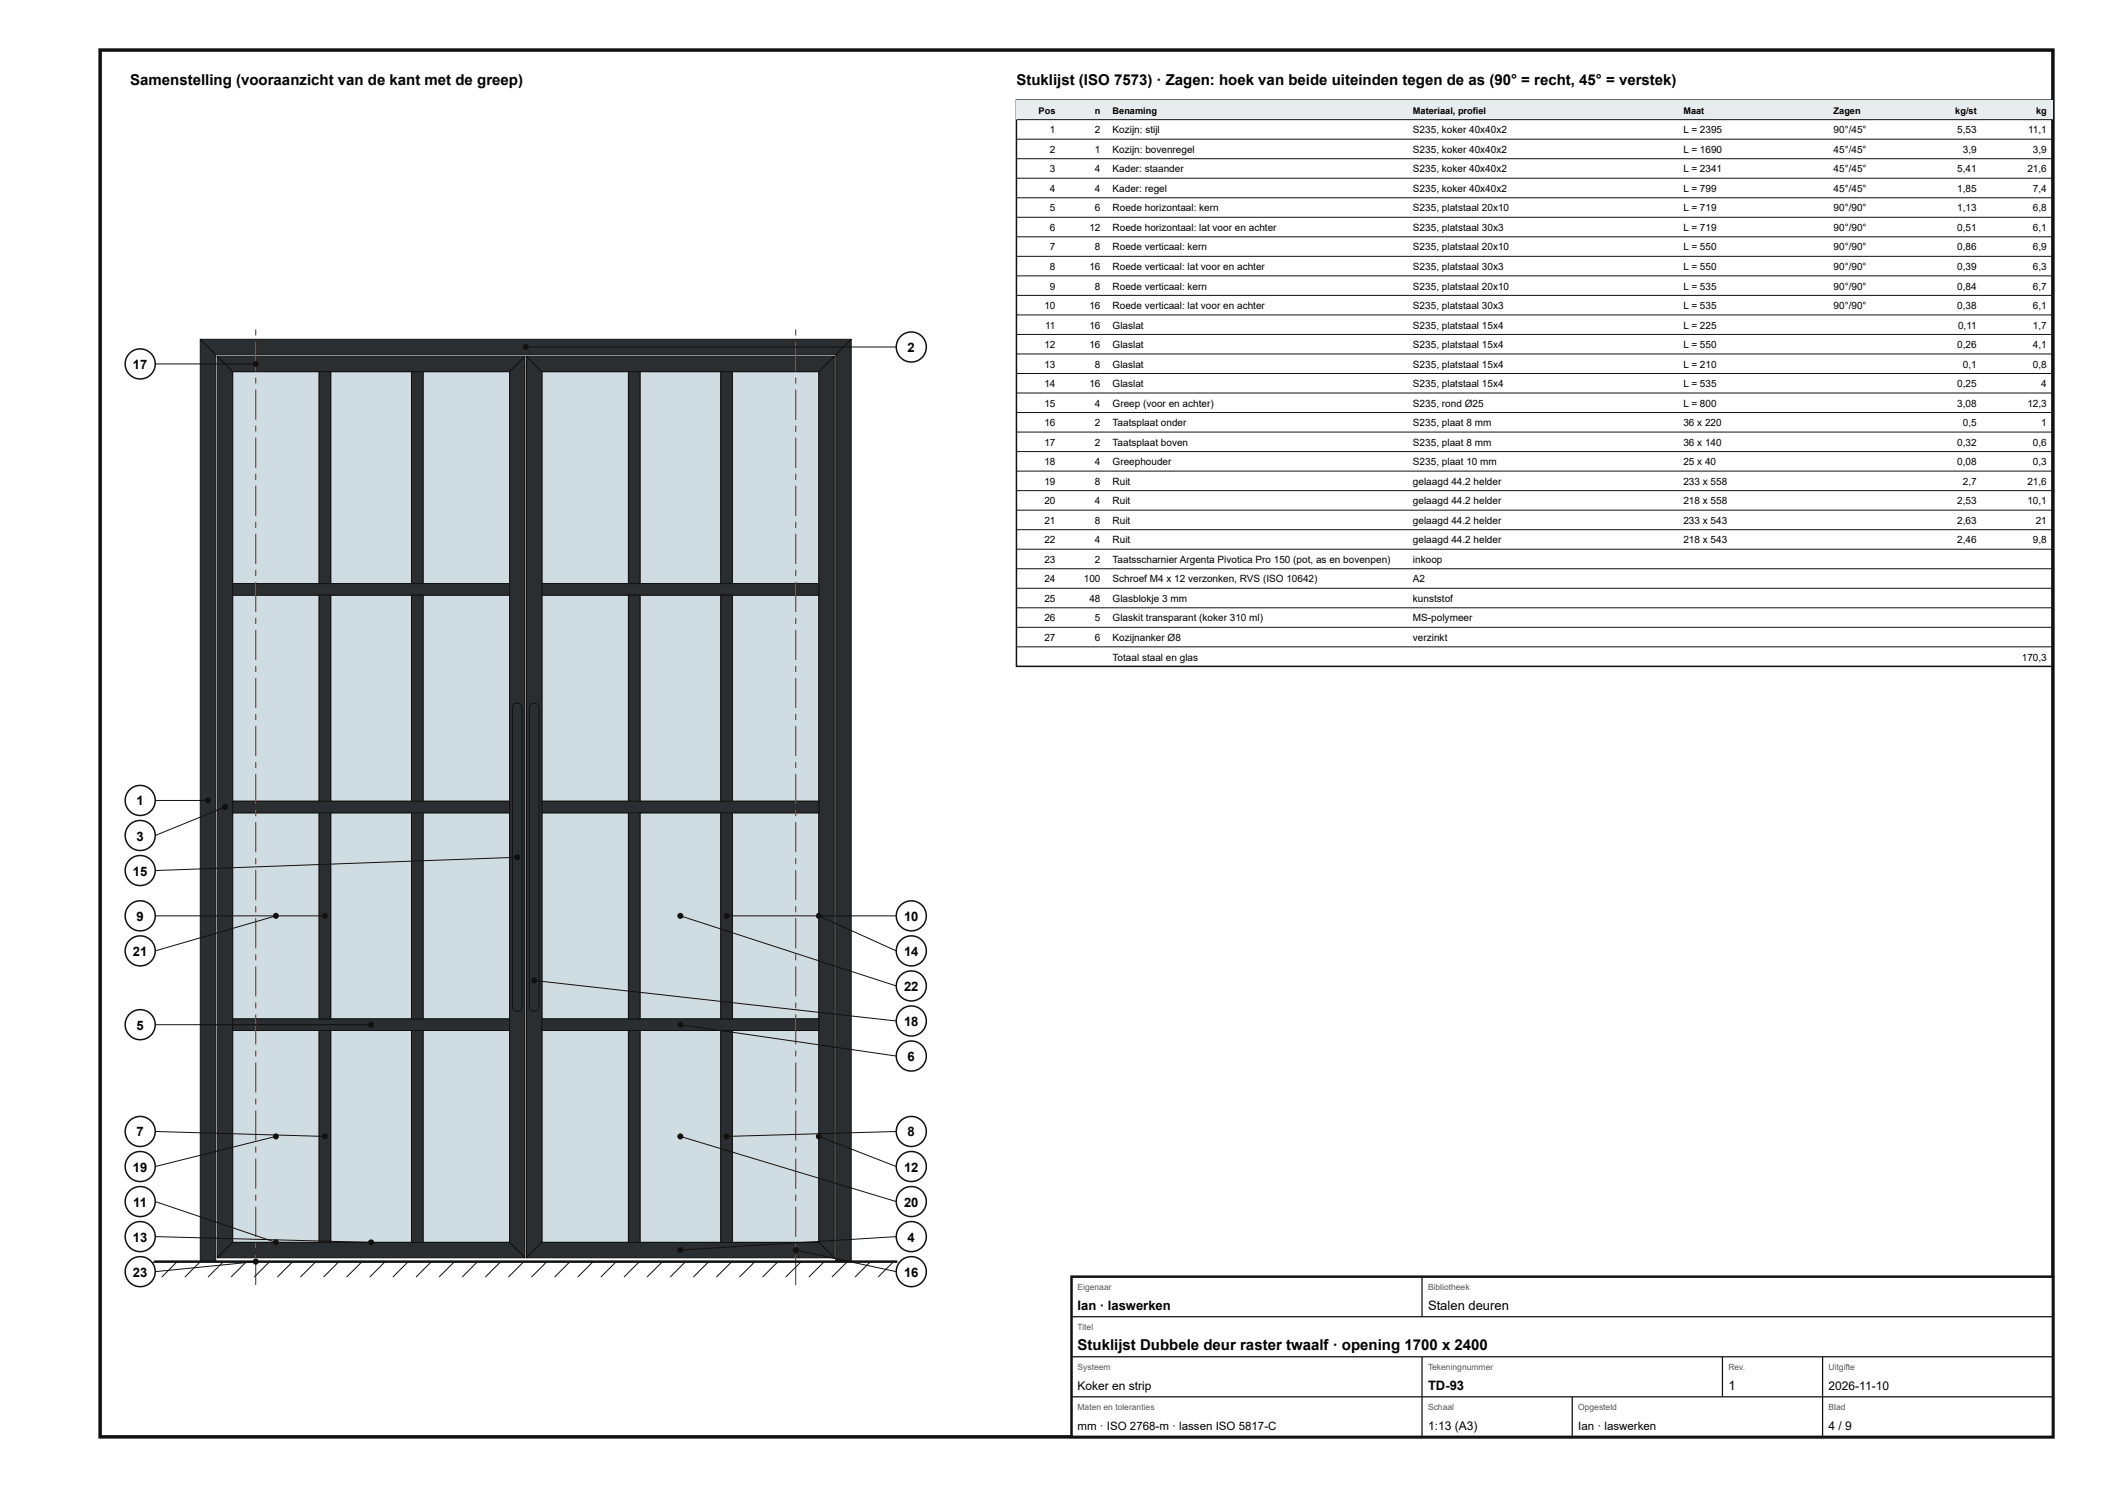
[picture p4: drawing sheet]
<svg xmlns="http://www.w3.org/2000/svg" width="420mm" height="297mm" viewBox="0 0 420 297" stroke-linecap="round" stroke-linejoin="round" font-family="sans-serif">
<path d="M20 10h390v277h-390z" fill="none" stroke="#111" stroke-width=".7" stroke-linecap="butt"/>
<path d="M46.5 205.8h17.2v42.3h-17.2z" fill="#cfdde3"/>
<path d="M46.5 205.8h17.2v42.3h-17.2z" fill="none" stroke="#111" stroke-width=".2"/>
<path d="M66 205.8h16.2v42.3h-16.2z" fill="#cfdde3"/>
<path d="M66 205.8h16.2v42.3h-16.2z" fill="none" stroke="#111" stroke-width=".2"/>
<path d="M84.5 205.8h17.3v42.3h-17.3z" fill="#cfdde3"/>
<path d="M84.5 205.8h17.3v42.3h-17.3z" fill="none" stroke="#111" stroke-width=".2"/>
<path d="M46.5 162.3h17.2v41.2h-17.2z" fill="#cfdde3"/>
<path d="M46.5 162.3h17.2v41.2h-17.2z" fill="none" stroke="#111" stroke-width=".2"/>
<path d="M66 162.3h16.2v41.2h-16.2z" fill="#cfdde3"/>
<path d="M66 162.3h16.2v41.2h-16.2z" fill="none" stroke="#111" stroke-width=".2"/>
<path d="M84.5 162.3h17.3v41.2h-17.3z" fill="#cfdde3"/>
<path d="M84.5 162.3h17.3v41.2h-17.3z" fill="none" stroke="#111" stroke-width=".2"/>
<path d="M46.5 118.9h17.2v41.1h-17.2z" fill="#cfdde3"/>
<path d="M46.5 118.9h17.2v41.1h-17.2z" fill="none" stroke="#111" stroke-width=".2"/>
<path d="M66 118.9h16.2v41.1h-16.2z" fill="#cfdde3"/>
<path d="M66 118.9h16.2v41.1h-16.2z" fill="none" stroke="#111" stroke-width=".2"/>
<path d="M84.5 118.9h17.3v41.1h-17.3z" fill="#cfdde3"/>
<path d="M84.5 118.9h17.3v41.1h-17.3z" fill="none" stroke="#111" stroke-width=".2"/>
<path d="M46.5 74.2h17.2v42.4h-17.2z" fill="#cfdde3"/>
<path d="M46.5 74.2h17.2v42.4h-17.2z" fill="none" stroke="#111" stroke-width=".2"/>
<path d="M66 74.2h16.2v42.4h-16.2z" fill="#cfdde3"/>
<path d="M66 74.2h16.2v42.4h-16.2z" fill="none" stroke="#111" stroke-width=".2"/>
<path d="M84.5 74.2h17.3v42.4h-17.3z" fill="#cfdde3"/>
<path d="M84.5 74.2h17.3v42.4h-17.3z" fill="none" stroke="#111" stroke-width=".2"/>
<path d="M108.2 205.8h17.3v42.3h-17.3z" fill="#cfdde3"/>
<path d="M108.2 205.8h17.3v42.3h-17.3z" fill="none" stroke="#111" stroke-width=".2"/>
<path d="M127.8 205.8h16.1v42.3h-16.1z" fill="#cfdde3"/>
<path d="M127.8 205.8h16.1v42.3h-16.1z" fill="none" stroke="#111" stroke-width=".2"/>
<path d="M146.3 205.8h17.2v42.3h-17.2z" fill="#cfdde3"/>
<path d="M146.3 205.8h17.2v42.3h-17.2z" fill="none" stroke="#111" stroke-width=".2"/>
<path d="M108.2 162.3h17.3v41.2h-17.3z" fill="#cfdde3"/>
<path d="M108.2 162.3h17.3v41.2h-17.3z" fill="none" stroke="#111" stroke-width=".2"/>
<path d="M127.8 162.3h16.1v41.2h-16.1z" fill="#cfdde3"/>
<path d="M127.8 162.3h16.1v41.2h-16.1z" fill="none" stroke="#111" stroke-width=".2"/>
<path d="M146.3 162.3h17.2v41.2h-17.2z" fill="#cfdde3"/>
<path d="M146.3 162.3h17.2v41.2h-17.2z" fill="none" stroke="#111" stroke-width=".2"/>
<path d="M108.2 118.9h17.3v41.1h-17.3z" fill="#cfdde3"/>
<path d="M108.2 118.9h17.3v41.1h-17.3z" fill="none" stroke="#111" stroke-width=".2"/>
<path d="M127.8 118.9h16.1v41.1h-16.1z" fill="#cfdde3"/>
<path d="M127.8 118.9h16.1v41.1h-16.1z" fill="none" stroke="#111" stroke-width=".2"/>
<path d="M146.3 118.9h17.2v41.1h-17.2z" fill="#cfdde3"/>
<path d="M146.3 118.9h17.2v41.1h-17.2z" fill="none" stroke="#111" stroke-width=".2"/>
<path d="M108.2 74.2h17.3v42.4h-17.3z" fill="#cfdde3"/>
<path d="M108.2 74.2h17.3v42.4h-17.3z" fill="none" stroke="#111" stroke-width=".2"/>
<path d="M127.8 74.2h16.1v42.4h-16.1z" fill="#cfdde3"/>
<path d="M127.8 74.2h16.1v42.4h-16.1z" fill="none" stroke="#111" stroke-width=".2"/>
<path d="M146.3 74.2h17.2v42.4h-17.2z" fill="#cfdde3"/>
<path d="M146.3 74.2h17.2v42.4h-17.2z" fill="none" stroke="#111" stroke-width=".2"/>
<path d="M40 67.8l3.1 3.1v181.1h-3.1z" fill="#2b2e31"/>
<path d="M40 67.8l3.1 3.1v181.1h-3.1z" fill="none" stroke="#111" stroke-width=".2"/>
<path d="M166.9 70.9l3.1-3.1v184.2h-3.1z" fill="#2b2e31"/>
<path d="M166.9 70.9l3.1-3.1v184.2h-3.1z" fill="none" stroke="#111" stroke-width=".2"/>
<path d="M40 67.8h130l-3.1 3.1h-123.8z" fill="#2b2e31"/>
<path d="M40 67.8h130l-3.1 3.1h-123.8z" fill="none" stroke="#111" stroke-width=".2"/>
<path d="M43.4 71.2l3.1 3v173.9l-3.1 3.1z" fill="#2b2e31"/>
<path d="M43.4 71.2l3.1 3v173.9l-3.1 3.1z" fill="none" stroke="#111" stroke-width=".2"/>
<path d="M101.8 74.2l3-3v180l-3-3.1z" fill="#2b2e31"/>
<path d="M101.8 74.2l3-3v180l-3-3.1z" fill="none" stroke="#111" stroke-width=".2"/>
<path d="M46.5 248.1h55.3l3 3.1h-61.4z" fill="#2b2e31"/>
<path d="M46.5 248.1h55.3l3 3.1h-61.4z" fill="none" stroke="#111" stroke-width=".2"/>
<path d="M43.4 71.2h61.4l-3 3h-55.3z" fill="#2b2e31"/>
<path d="M43.4 71.2h61.4l-3 3h-55.3z" fill="none" stroke="#111" stroke-width=".2"/>
<path d="M46.5 203.5h55.3v2.3h-55.3z" fill="#2b2e31"/>
<path d="M46.5 203.5h55.3v2.3h-55.3z" fill="none" stroke="#111" stroke-width=".2"/>
<path d="M46.5 160h55.3v2.3h-55.3z" fill="#2b2e31"/>
<path d="M46.5 160h55.3v2.3h-55.3z" fill="none" stroke="#111" stroke-width=".2"/>
<path d="M46.5 116.6h55.3v2.3h-55.3z" fill="#2b2e31"/>
<path d="M46.5 116.6h55.3v2.3h-55.3z" fill="none" stroke="#111" stroke-width=".2"/>
<path d="M63.7 205.8h2.3v42.3h-2.3z" fill="#2b2e31"/>
<path d="M63.7 205.8h2.3v42.3h-2.3z" fill="none" stroke="#111" stroke-width=".2"/>
<path d="M82.2 205.8h2.3v42.3h-2.3z" fill="#2b2e31"/>
<path d="M82.2 205.8h2.3v42.3h-2.3z" fill="none" stroke="#111" stroke-width=".2"/>
<path d="M63.7 162.3h2.3v41.2h-2.3z" fill="#2b2e31"/>
<path d="M63.7 162.3h2.3v41.2h-2.3z" fill="none" stroke="#111" stroke-width=".2"/>
<path d="M82.2 162.3h2.3v41.2h-2.3z" fill="#2b2e31"/>
<path d="M82.2 162.3h2.3v41.2h-2.3z" fill="none" stroke="#111" stroke-width=".2"/>
<path d="M63.7 118.9h2.3v41.1h-2.3z" fill="#2b2e31"/>
<path d="M63.7 118.9h2.3v41.1h-2.3z" fill="none" stroke="#111" stroke-width=".2"/>
<path d="M82.2 118.9h2.3v41.1h-2.3z" fill="#2b2e31"/>
<path d="M82.2 118.9h2.3v41.1h-2.3z" fill="none" stroke="#111" stroke-width=".2"/>
<path d="M63.7 74.2h2.3v42.4h-2.3z" fill="#2b2e31"/>
<path d="M63.7 74.2h2.3v42.4h-2.3z" fill="none" stroke="#111" stroke-width=".2"/>
<path d="M82.2 74.2h2.3v42.4h-2.3z" fill="#2b2e31"/>
<path d="M82.2 74.2h2.3v42.4h-2.3z" fill="none" stroke="#111" stroke-width=".2"/>
<path d="M105.1 71.2l3.1 3v173.9l-3.1 3.1z" fill="#2b2e31"/>
<path d="M105.1 71.2l3.1 3v173.9l-3.1 3.1z" fill="none" stroke="#111" stroke-width=".2"/>
<path d="M163.5 74.2l3.1-3v180l-3.1-3.1z" fill="#2b2e31"/>
<path d="M163.5 74.2l3.1-3v180l-3.1-3.1z" fill="none" stroke="#111" stroke-width=".2"/>
<path d="M108.2 248.1h55.3l3.1 3.1h-61.5z" fill="#2b2e31"/>
<path d="M108.2 248.1h55.3l3.1 3.1h-61.5z" fill="none" stroke="#111" stroke-width=".2"/>
<path d="M105.1 71.2h61.5l-3.1 3h-55.3z" fill="#2b2e31"/>
<path d="M105.1 71.2h61.5l-3.1 3h-55.3z" fill="none" stroke="#111" stroke-width=".2"/>
<path d="M108.2 203.5h55.3v2.3h-55.3z" fill="#2b2e31"/>
<path d="M108.2 203.5h55.3v2.3h-55.3z" fill="none" stroke="#111" stroke-width=".2"/>
<path d="M108.2 160h55.3v2.3h-55.3z" fill="#2b2e31"/>
<path d="M108.2 160h55.3v2.3h-55.3z" fill="none" stroke="#111" stroke-width=".2"/>
<path d="M108.2 116.6h55.3v2.3h-55.3z" fill="#2b2e31"/>
<path d="M108.2 116.6h55.3v2.3h-55.3z" fill="none" stroke="#111" stroke-width=".2"/>
<path d="M125.5 205.8h2.3v42.3h-2.3z" fill="#2b2e31"/>
<path d="M125.5 205.8h2.3v42.3h-2.3z" fill="none" stroke="#111" stroke-width=".2"/>
<path d="M143.9 205.8h2.4v42.3h-2.4z" fill="#2b2e31"/>
<path d="M143.9 205.8h2.4v42.3h-2.4z" fill="none" stroke="#111" stroke-width=".2"/>
<path d="M125.5 162.3h2.3v41.2h-2.3z" fill="#2b2e31"/>
<path d="M125.5 162.3h2.3v41.2h-2.3z" fill="none" stroke="#111" stroke-width=".2"/>
<path d="M143.9 162.3h2.4v41.2h-2.4z" fill="#2b2e31"/>
<path d="M143.9 162.3h2.4v41.2h-2.4z" fill="none" stroke="#111" stroke-width=".2"/>
<path d="M125.5 118.9h2.3v41.1h-2.3z" fill="#2b2e31"/>
<path d="M125.5 118.9h2.3v41.1h-2.3z" fill="none" stroke="#111" stroke-width=".2"/>
<path d="M143.9 118.9h2.4v41.1h-2.4z" fill="#2b2e31"/>
<path d="M143.9 118.9h2.4v41.1h-2.4z" fill="none" stroke="#111" stroke-width=".2"/>
<path d="M125.5 74.2h2.3v42.4h-2.3z" fill="#2b2e31"/>
<path d="M125.5 74.2h2.3v42.4h-2.3z" fill="none" stroke="#111" stroke-width=".2"/>
<path d="M143.9 74.2h2.4v42.4h-2.4z" fill="#2b2e31"/>
<path d="M143.9 74.2h2.4v42.4h-2.4z" fill="none" stroke="#111" stroke-width=".2"/>
<path d="M51 250.6h.2v6h-.2zM51 248.2h.2v1.2h-.2zM51 241h.2v6h-.2zM51 238.6h.2v1.2h-.2zM51 231.4h.2v6h-.2zM51 229h.2v1.2h-.2zM51 221.8h.2v6h-.2zM51 219.4h.2v1.2h-.2zM51 212.2h.2v6h-.2zM51 209.8h.2v1.2h-.2zM51 202.6h.2v6h-.2zM51 200.2h.2v1.2h-.2zM51 193h.2v6h-.2zM51 190.6h.2v1.2h-.2zM51 183.4h.2v6h-.2zM51 181h.2v1.2h-.2zM51 173.8h.2v6h-.2zM51 171.4h.2v1.2h-.2zM51 164.2h.2v6h-.2zM51 161.8h.2v1.2h-.2zM51 154.6h.2v6h-.2zM51 152.2h.2v1.2h-.2zM51 145h.2v6h-.2zM51 142.6h.2v1.2h-.2zM51 135.4h.2v6h-.2zM51 133h.2v1.2h-.2zM51 125.8h.2v6h-.2zM51 123.4h.2v1.2h-.2zM51 116.2h.2v6h-.2zM51 113.8h.2v1.2h-.2zM51 106.6h.2v6h-.2zM51 104.2h.2v1.2h-.2zM51 97h.2v6h-.2zM51 94.6h.2v1.2h-.2zM51 87.4h.2v6h-.2zM51 85h.2v1.2h-.2zM51 77.8h.2v6h-.2zM51 75.4h.2v1.2h-.2zM51 68.2h.2v6h-.2zM51 65.8h.2v1.2h-.2z" fill="#b00"/>
<path d="M102.6 140.7a.97 .97 0 0 1 1.1-.2 .97 .97 0 0 1 .6 .9v59.7a.96 .96 0 0 1-1 .9 .96 .96 0 0 1-1-.9v-59.7z" fill="#2b2e31"/>
<path d="M102.6 140.7a.97 .97 0 0 1 1.1-.2 .97 .97 0 0 1 .6 .9v59.7a.96 .96 0 0 1-1 .9 .96 .96 0 0 1-1-.9v-59.7z" fill="none" stroke="#111" stroke-width=".2"/>
<path d="M158.8 250.6h.2v6h-.2zM158.8 248.2h.2v1.2h-.2zM158.8 241h.2v6h-.2zM158.8 238.6h.2v1.2h-.2zM158.8 231.4h.2v6h-.2zM158.8 229h.2v1.2h-.2zM158.8 221.8h.2v6h-.2zM158.8 219.4h.2v1.2h-.2zM158.8 212.2h.2v6h-.2zM158.8 209.8h.2v1.2h-.2zM158.8 202.6h.2v6h-.2zM158.8 200.2h.2v1.2h-.2zM158.8 193h.2v6h-.2zM158.8 190.6h.2v1.2h-.2zM158.8 183.4h.2v6h-.2zM158.8 181h.2v1.2h-.2zM158.8 173.8h.2v6h-.2zM158.8 171.4h.2v1.2h-.2zM158.8 164.2h.2v6h-.2zM158.8 161.8h.2v1.2h-.2zM158.8 154.6h.2v6h-.2zM158.8 152.2h.2v1.2h-.2zM158.8 145h.2v6h-.2zM158.8 142.6h.2v1.2h-.2zM158.8 135.4h.2v6h-.2zM158.8 133h.2v1.2h-.2zM158.8 125.8h.2v6h-.2zM158.8 123.4h.2v1.2h-.2zM158.8 116.2h.2v6h-.2zM158.8 113.8h.2v1.2h-.2zM158.8 106.6h.2v6h-.2zM158.8 104.2h.2v1.2h-.2zM158.8 97h.2v6h-.2zM158.8 94.6h.2v1.2h-.2zM158.8 87.4h.2v6h-.2zM158.8 85h.2v1.2h-.2zM158.8 77.8h.2v6h-.2zM158.8 75.4h.2v1.2h-.2zM158.8 68.2h.2v6h-.2zM158.8 65.8h.2v1.2h-.2z" fill="#b00"/>
<path d="M106 140.7a.97 .97 0 0 1 1-.2 .97 .97 0 0 1 .6 .9v59.7a.96 .96 0 0 1-.9 .9 .96 .96 0 0 1-1-.9v-59.7z" fill="#2b2e31"/>
<g fill="none" stroke="#111" stroke-width=".2">
<path d="M106 140.7a.97 .97 0 0 1 1-.2 .97 .97 0 0 1 .6 .9v59.7a.96 .96 0 0 1-.9 .9 .96 .96 0 0 1-1-.9v-59.7zM30.8 252l-3.1 3.1M35.4 252l-3.1 3.1M40 252l-3.1 3.1M44.6 252l-3.1 3.1M49.2 252l-3.1 3.1M53.8 252l-3 3.1M58.5 252l-3.1 3.1M63.1 252l-3.1 3.1M67.7 252l-3.1 3.1M72.3 252l-3.1 3.1M76.9 252l-3.1 3.1"/>
<path d="M81.5 252l-3 3.1M86.1 252l-3 3.1M90.8 252l-3.1 3.1M95.4 252l-3.1 3.1M100 252l-3.1 3.1M104.6 252l-3.1 3.1M109.2 252l-3.1 3.1M113.8 252l-3 3.1M118.5 252l-3.1 3.1M123.1 252l-3.1 3.1M127.7 252l-3.1 3.1M132.3 252l-3.1 3.1"/>
<path d="M136.9 252l-3.1 3.1M141.5 252l-3 3.1M146.1 252l-3 3.1M150.8 252l-3.1 3.1M155.4 252l-3.1 3.1M160 252l-3.1 3.1M164.6 252l-3.1 3.1M169.2 252l-3.1 3.1M173.8 252l-3 3.1M178.5 252l-3.1 3.1"/>
</g>
<path d="M30.8 252h148.4" fill="none" stroke="#111" stroke-width=".5"/>
<circle cx="51.1" cy="72.7" r=".6" fill="#111"/>
<path d="M31 72.7h20.1" fill="none" stroke="#111" stroke-width=".2"/>
<circle cx="28" cy="72.7" r="3" fill="#fff"/>
<circle cx="28" cy="72.7" r="3" fill="none" stroke="#111" stroke-width=".3"/>
<circle cx="41.5" cy="159.9" r=".6" fill="#111"/>
<path d="M31 159.9h10.5" fill="none" stroke="#111" stroke-width=".2"/>
<circle cx="28" cy="159.9" r="3" fill="#fff"/>
<circle cx="28" cy="159.9" r="3" fill="none" stroke="#111" stroke-width=".3"/>
<circle cx="44.9" cy="161.2" r=".6" fill="#111"/>
<path d="M44.9 161.2l-13.9 5.7" fill="none" stroke="#111" stroke-width=".2"/>
<circle cx="28" cy="166.9" r="3" fill="#fff"/>
<circle cx="28" cy="166.9" r="3" fill="none" stroke="#111" stroke-width=".3"/>
<circle cx="103.3" cy="171.2" r=".6" fill="#111"/>
<path d="M103.3 171.2l-72.3 2.7" fill="none" stroke="#111" stroke-width=".2"/>
<circle cx="28" cy="173.9" r="3" fill="#fff"/>
<circle cx="28" cy="173.9" r="3" fill="none" stroke="#111" stroke-width=".3"/>
<circle cx="64.9" cy="182.9" r=".6" fill="#111"/>
<path d="M31 182.9h33.9" fill="none" stroke="#111" stroke-width=".2"/>
<circle cx="28" cy="182.9" r="3" fill="#fff"/>
<circle cx="28" cy="182.9" r="3" fill="none" stroke="#111" stroke-width=".3"/>
<circle cx="55.1" cy="182.9" r=".6" fill="#111"/>
<path d="M55.1 182.9l-24.1 7" fill="none" stroke="#111" stroke-width=".2"/>
<circle cx="28" cy="189.9" r="3" fill="#fff"/>
<circle cx="28" cy="189.9" r="3" fill="none" stroke="#111" stroke-width=".3"/>
<circle cx="74.1" cy="204.7" r=".6" fill="#111"/>
<path d="M31 204.7h43.1" fill="none" stroke="#111" stroke-width=".2"/>
<circle cx="28" cy="204.7" r="3" fill="#fff"/>
<circle cx="28" cy="204.7" r="3" fill="none" stroke="#111" stroke-width=".3"/>
<circle cx="64.9" cy="227" r=".6" fill="#111"/>
<path d="M31 226l33.9 1" fill="none" stroke="#111" stroke-width=".2"/>
<circle cx="28" cy="226" r="3" fill="#fff"/>
<circle cx="28" cy="226" r="3" fill="none" stroke="#111" stroke-width=".3"/>
<circle cx="55.1" cy="227" r=".6" fill="#111"/>
<path d="M55.1 227l-24.1 6" fill="none" stroke="#111" stroke-width=".2"/>
<circle cx="28" cy="233" r="3" fill="#fff"/>
<circle cx="28" cy="233" r="3" fill="none" stroke="#111" stroke-width=".3"/>
<circle cx="55.1" cy="248.1" r=".6" fill="#111"/>
<path d="M31 240l24.1 8.2" fill="none" stroke="#111" stroke-width=".2"/>
<circle cx="28" cy="240" r="3" fill="#fff"/>
<circle cx="28" cy="240" r="3" fill="none" stroke="#111" stroke-width=".3"/>
<circle cx="74.1" cy="248.1" r=".6" fill="#111"/>
<path d="M31 247l43.1 1.2" fill="none" stroke="#111" stroke-width=".2"/>
<circle cx="28" cy="247" r="3" fill="#fff"/>
<circle cx="28" cy="247" r="3" fill="none" stroke="#111" stroke-width=".3"/>
<circle cx="51.1" cy="252" r=".6" fill="#111"/>
<path d="M51.1 252l-20.1 2" fill="none" stroke="#111" stroke-width=".2"/>
<circle cx="28" cy="254" r="3" fill="#fff"/>
<circle cx="28" cy="254" r="3" fill="none" stroke="#111" stroke-width=".3"/>
<circle cx="105" cy="69.3" r=".6" fill="#111"/>
<path d="M105 69.3h74" fill="none" stroke="#111" stroke-width=".2"/>
<circle cx="182" cy="69.3" r="3" fill="#fff"/>
<circle cx="182" cy="69.3" r="3" fill="none" stroke="#111" stroke-width=".3"/>
<circle cx="145.1" cy="182.9" r=".6" fill="#111"/>
<path d="M145.1 182.9h33.9" fill="none" stroke="#111" stroke-width=".2"/>
<circle cx="182" cy="182.9" r="3" fill="#fff"/>
<circle cx="182" cy="182.9" r="3" fill="none" stroke="#111" stroke-width=".3"/>
<circle cx="163.5" cy="182.9" r=".6" fill="#111"/>
<path d="M163.5 182.9l15.5 7" fill="none" stroke="#111" stroke-width=".2"/>
<circle cx="182" cy="189.9" r="3" fill="#fff"/>
<circle cx="182" cy="189.9" r="3" fill="none" stroke="#111" stroke-width=".3"/>
<circle cx="135.9" cy="182.9" r=".6" fill="#111"/>
<path d="M135.9 182.9l43.1 14" fill="none" stroke="#111" stroke-width=".2"/>
<circle cx="182" cy="196.9" r="3" fill="#fff"/>
<circle cx="182" cy="196.9" r="3" fill="none" stroke="#111" stroke-width=".3"/>
<circle cx="106.7" cy="195.8" r=".6" fill="#111"/>
<path d="M106.7 195.8l72.3 8.1" fill="none" stroke="#111" stroke-width=".2"/>
<circle cx="182" cy="203.9" r="3" fill="#fff"/>
<circle cx="182" cy="203.9" r="3" fill="none" stroke="#111" stroke-width=".3"/>
<circle cx="135.9" cy="204.7" r=".6" fill="#111"/>
<path d="M135.9 204.7l43.1 6.2" fill="none" stroke="#111" stroke-width=".2"/>
<circle cx="182" cy="210.9" r="3" fill="#fff"/>
<circle cx="182" cy="210.9" r="3" fill="none" stroke="#111" stroke-width=".3"/>
<circle cx="145.1" cy="227" r=".6" fill="#111"/>
<path d="M179 226l-33.9 1" fill="none" stroke="#111" stroke-width=".2"/>
<circle cx="182" cy="226" r="3" fill="#fff"/>
<circle cx="182" cy="226" r="3" fill="none" stroke="#111" stroke-width=".3"/>
<circle cx="163.5" cy="227" r=".6" fill="#111"/>
<path d="M163.5 227l15.5 6" fill="none" stroke="#111" stroke-width=".2"/>
<circle cx="182" cy="233" r="3" fill="#fff"/>
<circle cx="182" cy="233" r="3" fill="none" stroke="#111" stroke-width=".3"/>
<circle cx="135.9" cy="227" r=".6" fill="#111"/>
<path d="M135.9 227l43.1 13" fill="none" stroke="#111" stroke-width=".2"/>
<circle cx="182" cy="240" r="3" fill="#fff"/>
<circle cx="182" cy="240" r="3" fill="none" stroke="#111" stroke-width=".3"/>
<circle cx="135.9" cy="249.7" r=".6" fill="#111"/>
<path d="M179 247l-43.1 2.7" fill="none" stroke="#111" stroke-width=".2"/>
<circle cx="182" cy="247" r="3" fill="#fff"/>
<circle cx="182" cy="247" r="3" fill="none" stroke="#111" stroke-width=".3"/>
<circle cx="158.9" cy="249.7" r=".6" fill="#111"/>
<path d="M158.9 249.7l20.1 4.3" fill="none" stroke="#111" stroke-width=".2"/>
<circle cx="182" cy="254" r="3" fill="#fff"/>
<g fill="none" stroke="#111" stroke-width=".3">
<path d="M203 20h207v113.1h-207z"/>
<circle cx="182" cy="254" r="3"/>
</g>
<path d="M203 20h207v3.9h-207z" fill="#e9ecee"/>
<g fill="none" stroke="#111" stroke-width=".2">
<path d="M203 23.9h207M203 27.8h207M203 31.7h207M203 35.6h207M203 39.5h207M203 43.4h207M203 47.3h207M203 51.2h207M203 55.1h207M203 59h207M203 62.9h207M203 66.8h207"/>
<path d="M203 70.7h207M203 74.6h207M203 78.5h207M203 82.4h207M203 86.3h207M203 90.2h207M203 94.1h207M203 98h207M203 101.9h207M203 105.8h207M203 109.7h207M203 113.6h207"/>
<path d="M203 117.5h207M203 121.4h207M203 125.3h207M203 129.2h207"/>
</g>
<path d="M214 255h196v32h-196z" fill="#fff"/>
<path d="M214 255h196v32h-196z" fill="none" stroke="#111" stroke-width=".5"/>
<path d="M284 255v8M214 263h196M214 271h196M214 279h196M284 271v16M314 279v8M344 271v8M364 271v16" fill="none" stroke="#111" stroke-width=".25"/>
<g font-size="3">
<text x="26" y="17">Samenstelling (vooraanzicht van de kant met de greep)</text>
<text x="203" y="17">Stuklijst (ISO 7573) · Zagen: hoek van beide uiteinden tegen de as (90° = recht, 45° = verstek)</text>
<text x="215.2" y="269.6">Stuklijst Dubbele deur raster twaalf · opening 1700 x 2400</text>
</g>
<g font-size="2.6">
<text x="181.3" y="70.3">2</text>
<text x="26.5" y="73.7">17</text>
<text x="27.3" y="160.9">1</text>
<text x="27.3" y="167.9">3</text>
<text x="26.5" y="174.9">15</text>
<text x="27.3" y="183.9">9</text>
<text x="180.5" y="183.9">10</text>
<text x="26.5" y="190.9">21</text>
<text x="180.5" y="190.9">14</text>
<text x="180.5" y="197.9">22</text>
<text x="27.3" y="205.7">5</text>
<text x="180.5" y="204.9">18</text>
<text x="181.3" y="211.9">6</text>
<text x="27.3" y="227">7</text>
<text x="181.3" y="227">8</text>
<text x="26.5" y="234">19</text>
<text x="180.5" y="234">12</text>
<text x="26.6" y="241">11</text>
<text x="180.5" y="241">20</text>
<text x="26.5" y="248">13</text>
<text x="181.3" y="248">4</text>
<text x="26.5" y="255">23</text>
<text x="180.5" y="255">16</text>
<text x="215.2" y="261.6">Ian · laswerken</text>
<text x="285.2" y="261.6">Stalen deuren</text>
<text x="285.2" y="277.6">TD-93</text>
<text x="345.2" y="277.6">1</text>
</g>
<g font-size="2.4">
<text x="215.2" y="277.6">Koker en strip</text>
<text x="365.2" y="277.6">2026-11-10</text>
<text x="285.2" y="285.6">1:13 (A3)</text>
<text x="365.2" y="285.6">4 / 9</text>
</g>
<g font-size="2.3">
<text x="215.2" y="285.6">mm · ISO 2768-m · lassen ISO 5817-C</text>
<text x="315.2" y="285.6">Ian · laswerken</text>
</g>
<g font-size="2">
<text x="209.7" y="26.6">1</text>
<text x="218.7" y="26.6">2</text>
<text x="222.2" y="26.6">Kozijn: stijl</text>
<text x="282.2" y="26.6">S235, koker 40x40x2</text>
<text x="336.2" y="26.6">L = 2395</text>
<text x="366.2" y="26.6">90°/45°</text>
<text x="390.9" y="26.6">5,53</text>
<text x="405.1" y="26.6">11,1</text>
<text x="209.7" y="30.5">2</text>
<text x="209.7" y="34.4">3</text>
<text x="218.7" y="30.5">1</text>
<text x="218.7" y="34.4">4</text>
<text x="222.2" y="30.5">Kozijn: bovenregel</text>
<text x="222.2" y="34.4">Kader: staander</text>
<text x="282.2" y="30.5">S235, koker 40x40x2</text>
<text x="282.2" y="34.4">S235, koker 40x40x2</text>
<text x="336.2" y="30.5">L = 1690</text>
<text x="336.2" y="34.4">L = 2341</text>
<text x="366.2" y="30.5">45°/45°</text>
<text x="366.2" y="34.4">45°/45°</text>
<text x="390.9" y="34.4">5,41</text>
<text x="392" y="30.5">3,9</text>
<text x="404.9" y="34.4">21,6</text>
<text x="406" y="30.5">3,9</text>
<text x="209.7" y="38.3">4</text>
<text x="218.7" y="38.3">4</text>
<text x="222.2" y="38.3">Kader: regel</text>
<text x="282.2" y="38.3">S235, koker 40x40x2</text>
<text x="336.2" y="38.3">L = 799</text>
<text x="366.2" y="38.3">45°/45°</text>
<text x="390.9" y="38.3">1,85</text>
<text x="406" y="38.3">7,4</text>
<text x="209.7" y="42.2">5</text>
<text x="209.7" y="46.1">6</text>
<text x="217.6" y="46.1">12</text>
<text x="218.7" y="42.2">6</text>
<text x="222.2" y="42.2">Roede horizontaal: kern</text>
<text x="222.2" y="46.1">Roede horizontaal: lat voor en achter</text>
<text x="282.2" y="42.2">S235, platstaal 20x10</text>
<text x="282.2" y="46.1">S235, platstaal 30x3</text>
<text x="336.2" y="42.2">L = 719</text>
<text x="336.2" y="46.1">L = 719</text>
<text x="366.2" y="42.2">90°/90°</text>
<text x="366.2" y="46.1">90°/90°</text>
<text x="390.9" y="42.2">1,13</text>
<text x="390.9" y="46.1">0,51</text>
<text x="406" y="42.2">6,8</text>
<text x="406" y="46.1">6,1</text>
<text x="209.7" y="50">7</text>
<text x="209.7" y="53.9">8</text>
<text x="217.6" y="53.9">16</text>
<text x="218.7" y="50">8</text>
<text x="222.2" y="50">Roede verticaal: kern</text>
<text x="222.2" y="53.9">Roede verticaal: lat voor en achter</text>
<text x="282.2" y="50">S235, platstaal 20x10</text>
<text x="282.2" y="53.9">S235, platstaal 30x3</text>
<text x="336.2" y="50">L = 550</text>
<text x="336.2" y="53.9">L = 550</text>
<text x="366.2" y="50">90°/90°</text>
<text x="366.2" y="53.9">90°/90°</text>
<text x="390.9" y="50">0,86</text>
<text x="390.9" y="53.9">0,39</text>
<text x="406" y="50">6,9</text>
<text x="406" y="53.9">6,3</text>
<text x="209.7" y="57.8">9</text>
<text x="218.7" y="57.8">8</text>
<text x="222.2" y="57.8">Roede verticaal: kern</text>
<text x="282.2" y="57.8">S235, platstaal 20x10</text>
<text x="336.2" y="57.8">L = 535</text>
<text x="366.2" y="57.8">90°/90°</text>
<text x="390.9" y="57.8">0,84</text>
<text x="406" y="57.8">6,7</text>
<text x="208.6" y="61.7">10</text>
<text x="208.7" y="65.6">11</text>
<text x="217.6" y="61.7">16</text>
<text x="217.6" y="65.6">16</text>
<text x="222.2" y="61.7">Roede verticaal: lat voor en achter</text>
<text x="222.2" y="65.6">Glaslat</text>
<text x="282.2" y="61.7">S235, platstaal 30x3</text>
<text x="282.2" y="65.6">S235, platstaal 15x4</text>
<text x="336.2" y="61.7">L = 535</text>
<text x="336.2" y="65.6">L = 225</text>
<text x="366.2" y="61.7">90°/90°</text>
<text x="390.9" y="61.7">0,38</text>
<text x="391.1" y="65.6">0,11</text>
<text x="406" y="61.7">6,1</text>
<text x="406" y="65.6">1,7</text>
<text x="208.6" y="69.5">12</text>
<text x="217.6" y="69.5">16</text>
<text x="222.2" y="69.5">Glaslat</text>
<text x="282.2" y="69.5">S235, platstaal 15x4</text>
<text x="336.2" y="69.5">L = 550</text>
<text x="390.9" y="69.5">0,26</text>
<text x="406" y="69.5">4,1</text>
<text x="208.6" y="73.4">13</text>
<text x="208.6" y="77.3">14</text>
<text x="217.6" y="77.3">16</text>
<text x="218.7" y="73.4">8</text>
<text x="222.2" y="73.4">Glaslat</text>
<text x="222.2" y="77.3">Glaslat</text>
<text x="282.2" y="73.4">S235, platstaal 15x4</text>
<text x="282.2" y="77.3">S235, platstaal 15x4</text>
<text x="336.2" y="73.4">L = 210</text>
<text x="336.2" y="77.3">L = 535</text>
<text x="390.9" y="77.3">0,25</text>
<text x="392" y="73.4">0,1</text>
<text x="406" y="73.4">0,8</text>
<text x="407.7" y="77.3">4</text>
<text x="208.6" y="81.2">15</text>
<text x="218.7" y="81.2">4</text>
<text x="222.2" y="81.2">Greep (voor en achter)</text>
<text x="282.2" y="81.2">S235, rond Ø25</text>
<text x="336.2" y="81.2">L = 800</text>
<text x="390.9" y="81.2">3,08</text>
<text x="404.9" y="81.2">12,3</text>
<text x="208.6" y="85.1">16</text>
<text x="208.6" y="89">17</text>
<text x="218.7" y="85.1">2</text>
<text x="218.7" y="89">2</text>
<text x="222.2" y="85.1">Taatsplaat onder</text>
<text x="222.2" y="89">Taatsplaat boven</text>
<text x="282.2" y="85.1">S235, plaat 8 mm</text>
<text x="282.2" y="89">S235, plaat 8 mm</text>
<text x="336.2" y="85.1">36 x 220</text>
<text x="336.2" y="89">36 x 140</text>
<text x="390.9" y="89">0,32</text>
<text x="392" y="85.1">0,5</text>
<text x="406" y="89">0,6</text>
<text x="407.7" y="85.1">1</text>
<text x="208.6" y="92.9">18</text>
<text x="218.7" y="92.9">4</text>
<text x="222.2" y="92.9">Greephouder</text>
<text x="282.2" y="92.9">S235, plaat 10 mm</text>
<text x="336.2" y="92.9">25 x 40</text>
<text x="390.9" y="92.9">0,08</text>
<text x="406" y="92.9">0,3</text>
<text x="208.6" y="96.8">19</text>
<text x="208.6" y="100.7">20</text>
<text x="218.7" y="96.8">8</text>
<text x="218.7" y="100.7">4</text>
<text x="222.2" y="96.8">Ruit</text>
<text x="222.2" y="100.7">Ruit</text>
<text x="282.2" y="96.8">gelaagd 44.2 helder</text>
<text x="282.2" y="100.7">gelaagd 44.2 helder</text>
<text x="336.2" y="96.8">233 x 558</text>
<text x="336.2" y="100.7">218 x 558</text>
<text x="390.9" y="100.7">2,53</text>
<text x="392" y="96.8">2,7</text>
<text x="404.9" y="96.8">21,6</text>
<text x="404.9" y="100.7">10,1</text>
<text x="208.6" y="104.6">21</text>
<text x="218.7" y="104.6">8</text>
<text x="222.2" y="104.6">Ruit</text>
<text x="282.2" y="104.6">gelaagd 44.2 helder</text>
<text x="336.2" y="104.6">233 x 543</text>
<text x="390.9" y="104.6">2,63</text>
<text x="406.6" y="104.6">21</text>
<text x="208.6" y="108.5">22</text>
<text x="208.6" y="112.4">23</text>
<text x="218.7" y="108.5">4</text>
<text x="218.7" y="112.4">2</text>
<text x="222.2" y="108.5">Ruit</text>
<text x="222.2" y="112.4">Taatsscharnier Argenta Pivotica Pro 150 (pot, as en bovenpen)</text>
<text x="282.2" y="108.5">gelaagd 44.2 helder</text>
<text x="282.2" y="112.4">inkoop</text>
<text x="336.2" y="108.5">218 x 543</text>
<text x="390.9" y="108.5">2,46</text>
<text x="406" y="108.5">9,8</text>
<text x="208.6" y="116.3">24</text>
<text x="216.5" y="116.3">100</text>
<text x="222.2" y="116.3">Schroef M4 x 12 verzonken, RVS (ISO 10642)</text>
<text x="282.2" y="116.3">A2</text>
<text x="208.6" y="120.2">25</text>
<text x="208.6" y="124.1">26</text>
<text x="217.6" y="120.2">48</text>
<text x="218.7" y="124.1">5</text>
<text x="222.2" y="120.2">Glasblokje 3 mm</text>
<text x="222.2" y="124.1">Glaskit transparant (koker 310 ml)</text>
<text x="282.2" y="120.2">kunststof</text>
<text x="282.2" y="124.1">MS-polymeer</text>
<text x="208.6" y="128">27</text>
<text x="218.7" y="128">6</text>
<text x="222.2" y="128">Kozijnanker Ø8</text>
<text x="222.2" y="131.9">Totaal staal en glas</text>
<text x="282.2" y="128">verzinkt</text>
<text x="403.8" y="131.9">170,3</text>
</g>
<g font-size="1.8">
<text x="207.4" y="22.7">Pos</text>
<text x="218.7" y="22.7">n</text>
<text x="222.2" y="22.7">Benaming</text>
<text x="282.2" y="22.7">Materiaal, profiel</text>
<text x="336.2" y="22.7">Maat</text>
<text x="366.2" y="22.7">Zagen</text>
<text x="390.5" y="22.7">kg/st</text>
<text x="406.6" y="22.7">kg</text>
</g>
<g font-size="1.7" fill="#555">
<text x="215.2" y="257.6">Eigenaar</text>
<text x="285.2" y="257.6">Bibliotheek</text>
<text x="215.2" y="265.6">Titel</text>
<text x="215.2" y="273.6">Systeem</text>
<text x="285.2" y="273.6">Tekeningnummer</text>
<text x="345.2" y="273.6">Rev.</text>
<text x="365.2" y="273.6">Uitgifte</text>
<text x="215.2" y="281.6">Maten en toleranties</text>
<text x="285.2" y="281.6">Schaal</text>
<text x="315.2" y="281.6">Opgesteld</text>
<text x="365.2" y="281.6">Blad</text>
</g>
</svg>
